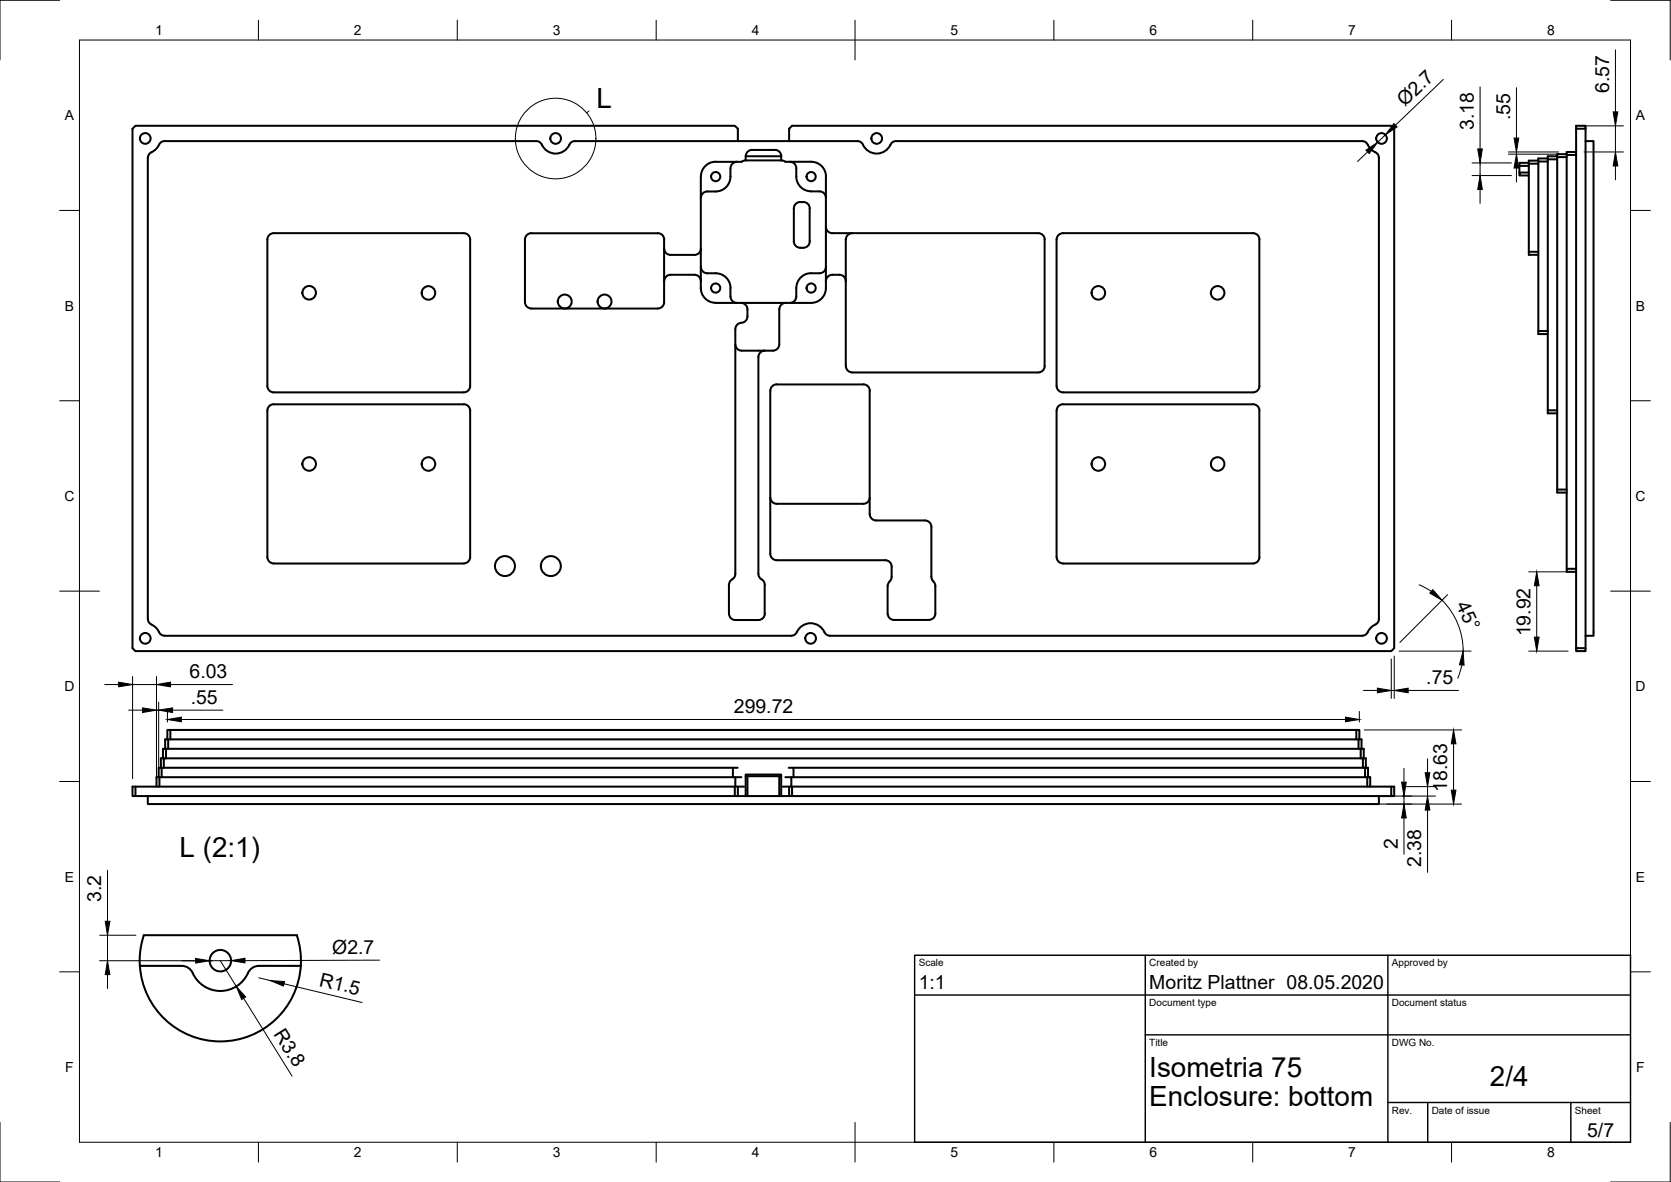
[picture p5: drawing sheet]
<svg xmlns="http://www.w3.org/2000/svg" width="420mm" height="297mm" viewBox="0 0 420 297" stroke-linecap="round" stroke-linejoin="round" font-family="sans-serif">
<!-- layer: Visible -->
<g fill="none" stroke="#000" stroke-width=".51">
<path d="M37.2 39.7v115.9M185.5 35.5v-3.2l-.7-.7h-150.7l-.8 .7v130.6l.8 .7h315.7l.8-.7v-130.6l-.8-.7h-150.6l-.8 .7v3.2M187.5 39.3v1M187.5 39.3h8.9M187.5 39.3a1.57 1.57 0 0 1 1.6-1.6h5.7a1.6 1.6 0 0 1 1.6 1.6M196.4 39.3v1h-8.9l-1 .4M345.8 38.3l.8 .7 .1 .6v116l-.3 .9-.6 .4M345.8 38.3a5.6 5.6 0 0 1-2.3-2.5l-1-.3h-117.2l-.7 .1-.5 .4a3.9 3.9 0 0 1-3.6 2.6 3.9 3.9 0 0 1-3.7-2.6l-.5-.4-.7-.1h-71.1l-.9 .3a4.5 4.5 0 0 1-3.9 2.8 4 4 0 0 1-3.6-2.6l-.6-.4-.6-.1h-93.5l-1 .3a6.5 6.5 0 0 1-2.9 2.9l-.3 .9M389.2 39.8h-2.4v44.2h2.4M391.5 39.3h-2.3v64.6h2.3M391.5 39.5h2.4M393.9 38.7h-2.4v85.1h2.4"/>
<path d="M393.9 38.9h2.4M396.3 38.2h-2.4v105.5h2.4M396.3 32.3h2.4v-.7h-2.4v132h2.4v-.7h-2.4M398.7 35.5h2v124.3h-2M398.7 32.3v130.6M67.9 58.9l.9-.3h47.8a1.6 1.6 0 0 1 1.6 1.6v36.8a1.6 1.6 0 0 1-1.6 1.6h-47.8a1.6 1.6 0 0 1-1.6-1.6v-36.8l.1-.5zM133.6 58.6h31.8M133.6 58.6a1.6 1.6 0 0 0-1.6 1.6v15.7a1.6 1.6 0 0 0 1.6 1.6M165.4 58.6a1.6 1.6 0 0 1 1.6 1.6M176.2 44.4v28a3.7 3.7 0 0 0 3.7 3.7h24M183.7 42.3a7.2 7.2 0 0 1-.3 3.5 3.7 3.7 0 0 1-3.5 2.3h-2.1a1.6 1.6 0 0 0-1.6 1.6M185.3 40.7a1.6 1.6 0 0 0-1.6 1.6"/>
<path d="M186.5 40.7l-6.6-.1a3.7 3.7 0 0 0-3.7 3.8M196.5 40.3l1 .4 6.4-.1a3.7 3.7 0 0 1 3.8 3.8v28a3.7 3.7 0 0 1-3.7 3.7M198.6 40.6a1.6 1.6 0 0 1 1.6 1.6 5.4 5.4 0 0 0 1.1 4.8 3.7 3.7 0 0 0 2.7 1.1M202 50.8a1.78 1.78 0 0 0-2.4 1.6v8.3a1.6 1.6 0 0 0 1.6 1.6M202 50.8a1.57 1.57 0 0 1 1.6 1.6v8.3a1.6 1.6 0 0 1-1.6 1.6M203.9 48.1h2.2a1.6 1.6 0 0 1 1.6 1.6M207.7 57a1.6 1.6 0 0 0 1.6 1.6h51.8a1.6 1.6 0 0 1 1.6 1.6M214.3 58.6a1.6 1.6 0 0 0-1.6 1.6v31.8M382 41.7v1.7M384.4 41.1v22.9h2.4M384.4 40.9h-2.4v.8h2.4M384.4 43.4h-2.4v.7h2.4"/>
<path d="M384.4 41.1h2.4M386.8 40.4h-2.4v.7M386.8 40.6h2.4M389.2 40h2.3M133.6 77.5h31.8M167 60.2v15.7M167 70.7a1.6 1.6 0 0 1 1.6-1.6h6a1.6 1.6 0 0 1 1.6 1.6M167 75.9a1.6 1.6 0 0 1-1.6 1.6M176.2 67.1a1.6 1.6 0 0 0 1.6 1.6 5.4 5.4 0 0 1 4.8 1.1 3.6 3.6 0 0 1 1.1 2.6v2.1a1.6 1.6 0 0 0 1.6 1.6M176.2 62.5a1.6 1.6 0 0 1-1.6 1.6h-6a1.6 1.6 0 0 1-1.6-1.6M186.3 76.1a1.6 1.6 0 0 1 1.6 1.6M187.9 77.7v1.8a1.6 1.6 0 0 1-1.5 1.6"/>
<path d="M195.9 77.7v8.8M197.6 76.1a1.6 1.6 0 0 0-1.6 1.6M201.2 62.3h.8M204 68.7a3.8 3.8 0 0 0-3.8 3.7v2.1a1.6 1.6 0 0 1-1.6 1.6M207.7 70.7a1.6 1.6 0 0 1 1.6-1.6h1.8a1.6 1.6 0 0 1 1.6 1.6M207.7 67.1a1.6 1.6 0 0 1-1.6 1.6h-2.2M262.7 60.2v31.8M265.7 60.2v36.8M265.7 60.2a1.6 1.6 0 0 1 1.6-1.6h47.8a1.6 1.6 0 0 1 1.6 1.6M316.7 60.2v36.8M384.4 63.3h2.4M184.9 86.5a1.6 1.6 0 0 0 1.6 1.6h7.8"/>
<path d="M186.4 81.1a1.6 1.6 0 0 0-1.5 1.6v61.5a1.88 1.88 0 0 1-1.1 1.7l-.5 1.1v7.2a1.6 1.6 0 0 0 1.6 1.6h5.8a1.57 1.57 0 0 0 1.6-1.6v-7.2a1.86 1.86 0 0 0-1.1-1.7l-.5-1.1v-54.5a1.6 1.6 0 0 1 1.6-1.6M195.9 86.5a1.6 1.6 0 0 1-1.6 1.6M212.7 92a1.63 1.63 0 0 0 1.6 1.6h46.8a1.6 1.6 0 0 0 1.6-1.6M217.1 96.6h-21.8a1.63 1.63 0 0 0-1.6 1.6v41a1.6 1.6 0 0 0 1.6 1.6h27.3a1.6 1.6 0 0 1 1.6 1.6v2.9l-.9 1.3-.1 .7M217.1 96.6a1.57 1.57 0 0 1 1.6 1.6v31a1.6 1.6 0 0 0 1.6 1.6h12.3a1.6 1.6 0 0 1 1.6 1.6v12.5l.1 .7 .8 1.4 .1 7.2a1.6 1.6 0 0 1-1.6 1.6h-8.8a1.6 1.6 0 0 1-1.6-1.6M265.7 97a1.6 1.6 0 0 0 1.6 1.6h47.8a1.6 1.6 0 0 0 1.6-1.6M386.8 83.2h2.4M67.2 103.2a1.57 1.57 0 0 1 1.6-1.6h47.8a1.6 1.6 0 0 1 1.6 1.6M67.2 103.2v36.8a1.6 1.6 0 0 0 1.6 1.6M118.2 103.2v36.8a1.6 1.6 0 0 1-1.6 1.6M265.7 103.2v36.8M265.7 103.2a1.6 1.6 0 0 1 1.6-1.6h47.8a1.56 1.56 0 0 1 1.6 1.6"/>
<path d="M316.7 103.2v36.8M389.2 103.1h2.3M193.7 125a1.6 1.6 0 0 0 1.6 1.6h21.8M218.7 125a1.6 1.6 0 0 1-1.6 1.6M265.7 140a1.6 1.6 0 0 0 1.6 1.6M316.7 140a1.6 1.6 0 0 1-1.6 1.6M391.5 123h2.4M37.2 155.6l.3 .9a6.5 6.5 0 0 1 2.9 2.9l1 .4M41.4 159.8h157.6M68.8 141.6h47.8M199 159.8l.6-.2 .6-.4a3.9 3.9 0 0 1 3.6-2.6 3.9 3.9 0 0 1 3.7 2.6l.5 .4 .7 .2M208.7 159.8h133.8"/>
<path d="M223.2 147.3v6.9M267.3 141.6h47.8M345.8 156.9a5.6 5.6 0 0 0-2.3 2.5l-1 .4M393.9 142.9h2.4M34.1 197.7v2.4h-.8v-2.4h153.8M40.1 195.3v2.4M40.6 192.9v2.4M41 190.6v-2.4h301.9v2.4M41.2 192.9v-2.3h301.5v2.3M41.2 190.6h-.8v2.3M41.5 188.2v-2.4h300.8v2.4M41.7 188.2v2.4"/>
<path d="M42.1 185.8v-2.4h.7v2.4M42.3 185.8v2.4M42.8 183.4h298.2v2.4M184.3 192.9h-144.4v2.4M184.8 197.7v2.4h-150.7M184.9 195.3v2.4M185.5 192.9h-1.2v2.4M185.5 197.7v2.4h-.7M186.4 195.3h-147.1v2.4M187.5 195.1h8.9M187.9 195.1v5M195.9 195.1v5"/>
<path d="M196.8 197.7h153.8v2.4h-.8v-2.4M197.5 195.3h147v2.4M198.3 192.9h1.2v2.4M198.4 197.7v2.4h.8M199 195.3v2.4M199.2 197.7v2.4h150.6M199.5 192.9h144.5v2.4M341 183.4h.8v2.4M341.6 185.8v2.4M342.1 188.2v2.4M342.7 190.6h.7v2.3M343.2 192.9v2.4"/>
<path d="M343.8 195.3v2.4M37.2 200.1v2h309.5v-2M185.5 200.1h12.9M187.5 200.1v-5.4h8.9v5.4M65.1 242.7h10.5M65.1 242.7a3.3 3.3 0 0 0-3.2 2.6 7.7 7.7 0 0 1-7.3 3.7 7.7 7.7 0 0 1-6.4-5 3 3 0 0 0-2.5-1.3h-10.5l.1-3.9 .9-3.8h38.4a20.3 20.3 0 0 1 1 7.7M75.6 242.7a20.3 20.3 0 0 1-20.2 19 20.3 20.3 0 0 1-20.2-19"/>
<circle cx="36.5" cy="34.8" r="1.34"/>
<circle cx="139.7" cy="34.8" r="1.34"/>
<circle cx="220.4" cy="34.8" r="1.34"/>
<circle cx="347.4" cy="34.8" r="1.34"/>
<circle cx="179.9" cy="44.4" r="1.15"/>
<circle cx="204" cy="44.4" r="1.15"/>
<circle cx="77.7" cy="73.6" r="1.7"/>
<circle cx="107.7" cy="73.6" r="1.7"/>
<circle cx="142" cy="75.8" r="1.75"/>
<circle cx="152" cy="75.8" r="1.75"/>
<circle cx="179.9" cy="72.4" r="1.15"/>
<circle cx="204" cy="72.4" r="1.15"/>
<circle cx="276.2" cy="73.6" r="1.7"/>
<circle cx="306.2" cy="73.6" r="1.7"/>
<circle cx="77.7" cy="116.6" r="1.7"/>
<circle cx="107.7" cy="116.6" r="1.7"/>
<circle cx="276.2" cy="116.6" r="1.7"/>
<circle cx="306.2" cy="116.6" r="1.7"/>
<circle cx="127" cy="142.3" r="2.51"/>
<circle cx="138.5" cy="142.3" r="2.51"/>
<circle cx="36.5" cy="160.4" r="1.34"/>
<circle cx="203.8" cy="160.4" r="1.34"/>
<circle cx="347.4" cy="160.4" r="1.34"/>
<circle cx="55.4" cy="241.4" r="2.7"/>
</g>
<!-- layer: Border -->
<g fill="none" stroke="#000" stroke-width=".25">
<path d="M15 .1h-15v15M20 10.1h390v276.9h-390zM65 5.1v5M115 5.1v5M165 5.1v5M215 5.1v10M265 5.1v5M315 5.1v5M365 5.1v5M405 .1h15v15M15 52.9h5M410 52.9h5"/>
<path d="M15 100.7h5M410 100.7h5M15 148.6h10M405 148.6h10M15 196.4h5M410 196.4h5M15 244.2h5M410 244.2h5M0 282.1v14.9h15M65 287v5M115 287v5M165 287v5"/>
<path d="M215 282.1v9.9M265 287v5M315 287v5M365 287v5M420 282.1v14.9h-15"/>
</g>
<!-- layer: TitleBlock -->
<path d="M230 240.1h180v46.9h-180zM230 250h180M288 240.1v46.9M349 240.1v46.9M288 260.1h122M349 277.1h61M359 277.1v9.9M395 277.1v9.9" fill="none" stroke="#000" stroke-width=".36"/>
<!-- layer: Dimensions -->
<g fill="none" stroke="#000" stroke-width=".25">
<path d="M362.9 19.9l-12 11.6M406.2 12.5v15.6M343.9 38.2l-2.6 2.4M348.3 33.9l-1.9 1.9M372.2 21.9v15.5M379.3 38.7h12.6M379.3 38.2h12.6M381.3 22v12.7M381.3 38.2v.5M398.3 38.2h9.9M398.3 31.6h9.9M406.2 31.6v6.6"/>
<path d="M370.1 44.1h9.9M370.1 40.9h9.9M372.2 40.9v3.2M372.2 47.6v3.5M381.3 42.2v3.5M406.2 41.7v3.5M356.8 147l3.1 1.6M362.6 150.8a18.1 18.1 0 0 1 5.3 12.8M364 149.4l-12 12M384.4 143.7h9.9M386.4 147.2v12.9M26.3 172h3.5"/>
<path d="M32.3 178.5h3.6M33.3 170v25.7M33.3 172h6M39.3 170v25.7M39.3 178.5h.6M39.9 176.5v16.8M42.1 178.8v2.6M42.9 172h15.6M43.4 178.5h12.6M341.8 178.8v2.6M342.8 173.5h3.5M349.8 165.6v9.9"/>
<path d="M349.8 173.5h.8M350.6 164.9v10.6M351.8 163.6h18.1M354.1 173.5h12.6M367.6 167.1l-1 3.4M384.4 163.6h9.9M45.6 180.8h292.7M343 183.4h24.5M352.6 197.7h8.3M353 193.1v3.5M358.9 190.7v3.5M358.9 197.7v2.4"/>
<path d="M365.5 186.9v11.7M27 218.7v12.8M344.5 202.1h23M348.7 200.1h12.2M353 200.1v2M353 205.6v9.1M358.9 203.6v15.6M25 235h9.2M27 235v6.4M25 241.4h28.4M27 244.9v3.5M55.4 241.4l4 6.5"/>
<path d="M58.1 241.4h-5.4M61.3 250.9l12.1 19.6M65.1 245.7l2.9 .7M71.4 247.2l19.7 4.7M95.4 241.3l-33.8 .1"/>
</g>
<g fill="#000" stroke="#000" stroke-width=".25">
<path d="M343.5 37.7l2.9-1.9-2.1 2.8zM350.5 31.1l.8 .8-3 2zM371.6 37.4h1.1l-.5 3.5zM380.7 34.7h1.2l-.6 3.5zM405.6 28.1h1.2l-.6 3.5zM372.2 44.1l.5 3.5h-1.1zM381.3 38.7l.6 3.5h-1.2zM406.2 38.2l.6 3.5h-1.2zM360.3 148.2l2.3 2.6-3.1-1.7zM386.4 143.7l.6 3.5h-1.2zM29.8 171.4l3.5 .6-3.5 .6zM35.9 177.9l3.4 .6-3.4 .6z"/>
<path d="M39.3 172l3.6-.6v1.2zM39.9 178.5l3.5-.6v1.2zM346.3 172.9l3.5 .6-3.5 .6zM350.6 173.5l3.5-.6v1.2zM367.9 163.6l.2 3.6-1.1-.1zM385.8 160.1h1.2l-.6 3.5zM42.1 180.8l3.5-.6v1.2zM338.3 180.2l3.5 .6-3.5 .6zM352.4 196.6h1.2l-.6 3.5zM358.4 194.2h1.1l-.6 3.5zM364.9 198.6h1.2l-.6 3.5zM365.5 183.4l.6 3.5h-1.2z"/>
<path d="M353 202.1l.6 3.5h-1.2zM358.9 200.1l.6 3.5h-1.1zM26.5 231.5h1.1l-.6 3.5zM27 241.4l.6 3.5h-1.1zM49.2 240.9l3.5 .5-3.5 .6zM58.1 241.4l3.5-.6v1.2zM59.4 247.9l2.4 2.6-1 .7zM68 246.4l3.5 .3-.2 1.1z"/>
</g>
<!-- layer: Annotations -->
<g fill="none" stroke="#000" stroke-width=".25">
<path d="M148.1 27.9l-.6 .5"/>
<circle cx="139.7" cy="34.8" r="10.1"/>
</g>
<g font-size="7">
<text x="150" y="27.2">L</text>
<text x="45.2" y="215.3">L (2:1)</text>
<text x="289" y="270.6">Isometria 75</text>
<text x="374.6" y="273">2/4</text>
<text x="289" y="278.1">Enclosure: bottom</text>
</g>
<g font-size="4.9">
<text x="404.6" y="23.3" transform="rotate(-90 404.6 23.3)">6.57</text>
<text x="353.2" y="27" transform="rotate(-44 353.2 27)">Ø2.7</text>
<text x="370.6" y="32.6" transform="rotate(-90 370.6 32.6)">3.18</text>
<text x="379.7" y="30.1" transform="rotate(-90 379.7 30.1)">.55</text>
<text x="366.1" y="152.1" transform="rotate(65 366.1 152.1)">45°</text>
<text x="384.8" y="159.9" transform="rotate(-90 384.8 159.9)">19.92</text>
<text x="47.7" y="170.5">6.03</text>
<text x="358.6" y="172">.75</text>
<text x="48" y="176.9">.55</text>
<text x="184.5" y="179.2">299.72</text>
<text x="363.9" y="199" transform="rotate(-90 363.9 199)">18.63</text>
<text x="351.5" y="213.3" transform="rotate(-90 351.5 213.3)">2</text>
<text x="357.4" y="217.9" transform="rotate(-90 357.4 217.9)">2.38</text>
<text x="25.5" y="226.7" transform="rotate(-90 25.5 226.7)">3.2</text>
<text x="83.5" y="239.7">Ø2.7</text>
<text x="80.1" y="247.7" transform="rotate(13 80.1 247.7)">R1.5</text>
<text x="231" y="248.5">1:1</text>
<text x="289" y="248.5">Moritz Plattner 08.05.2020</text>
<text x="68.6" y="259.8" transform="rotate(58 68.6 259.8)">R3.8</text>
<text x="399.1" y="285.7">5/7</text>
</g>
<g font-size="3.5">
<text x="39" y="8.8">1</text>
<text x="89" y="8.8">2</text>
<text x="139" y="8.8">3</text>
<text x="189" y="8.8">4</text>
<text x="239" y="8.8">5</text>
<text x="289" y="8.8">6</text>
<text x="339" y="8.8">7</text>
<text x="389" y="8.8">8</text>
<text x="16.3" y="30.2">A</text>
<text x="411.3" y="30.2">A</text>
<text x="16.3" y="78">B</text>
<text x="411.3" y="78">B</text>
<text x="16.2" y="125.9">C</text>
<text x="411.2" y="125.9">C</text>
<text x="16.2" y="173.7">D</text>
<text x="411.2" y="173.7">D</text>
<text x="16.3" y="221.6">E</text>
<text x="411.3" y="221.6">E</text>
<text x="16.4" y="269.4">F</text>
<text x="411.4" y="269.4">F</text>
<text x="39" y="290.8">1</text>
<text x="89" y="290.8">2</text>
<text x="139" y="290.8">3</text>
<text x="189" y="290.8">4</text>
<text x="239" y="290.8">5</text>
<text x="289" y="290.8">6</text>
<text x="339" y="290.8">7</text>
<text x="389" y="290.8">8</text>
</g>
<g font-size="2.5">
<text x="231" y="242.9">Scale</text>
<text x="289" y="242.9">Created by</text>
<text x="350" y="242.9">Approved by</text>
<text x="289" y="252.8">Document type</text>
<text x="350" y="252.8">Document status</text>
<text x="289" y="262.9">Title</text>
<text x="350" y="262.9">DWG No.</text>
<text x="350" y="279.9">Rev.</text>
<text x="360" y="279.9">Date of issue</text>
<text x="396" y="279.9">Sheet</text>
</g>
</svg>
